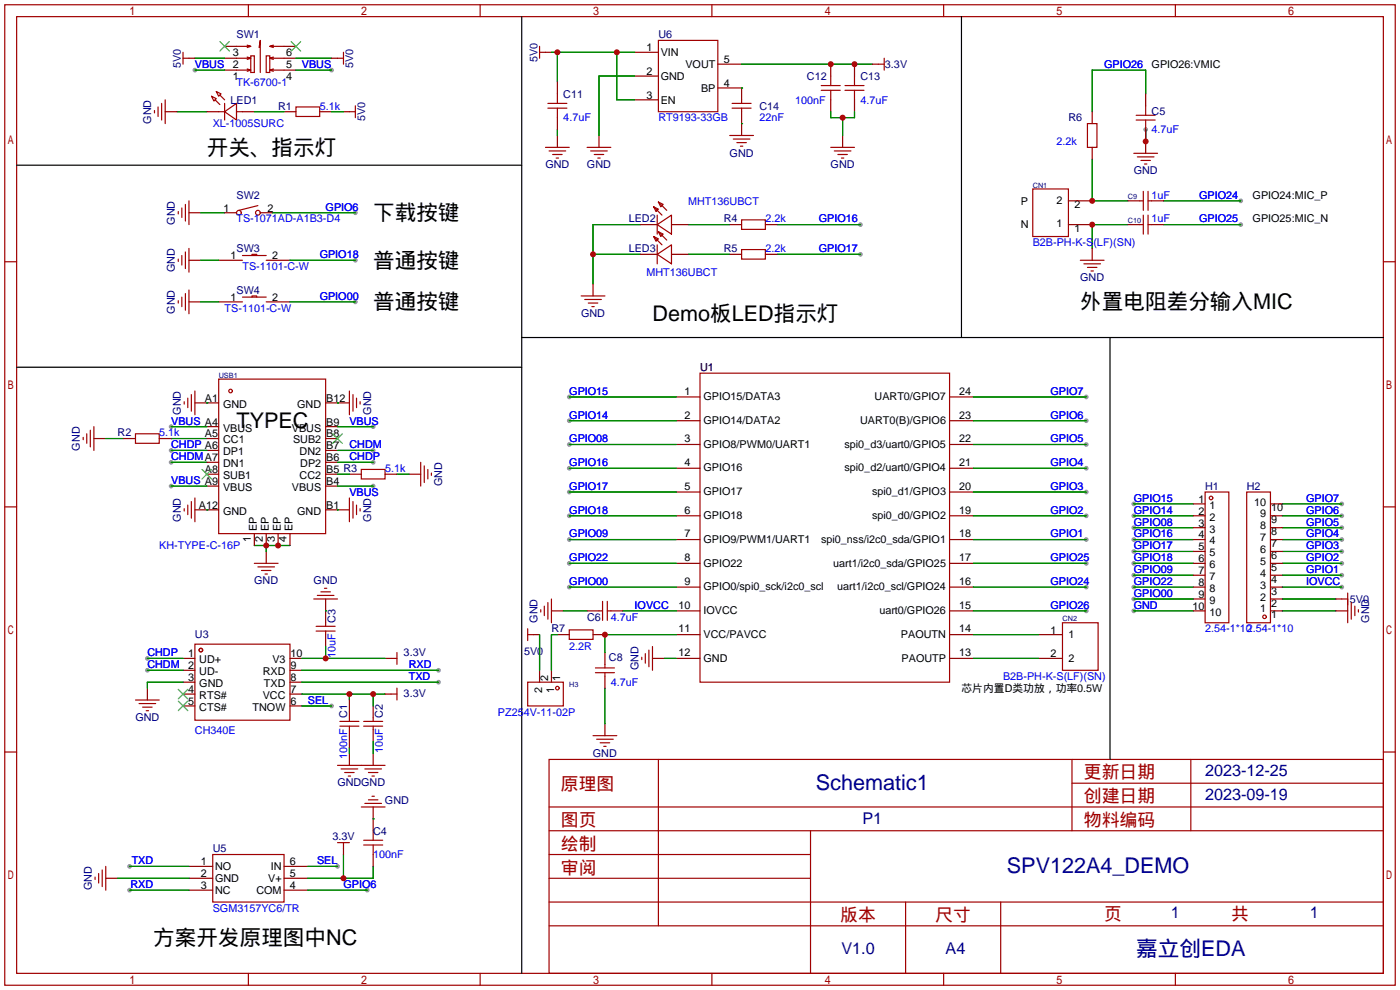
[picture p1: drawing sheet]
<svg xmlns="http://www.w3.org/2000/svg" width="299mm" height="212mm" viewBox="0 0 299 212" stroke-linecap="round" stroke-linejoin="round" font-family="sans-serif">
<g fill="#999">
<circle cx="232.2" cy="130.6" r=".51"/>
<circle cx="232.2" cy="125.5" r=".51"/>
<circle cx="232.2" cy="120.4" r=".51"/>
<circle cx="232.2" cy="89.9" r=".51"/>
<circle cx="121.7" cy="84.8" r=".51"/>
<circle cx="121.7" cy="89.9" r=".51"/>
<circle cx="121.7" cy="95" r=".51"/>
<circle cx="121.7" cy="100.1" r=".51"/>
<circle cx="121.7" cy="105.2" r=".51"/>
<circle cx="121.7" cy="110.2" r=".51"/>
<circle cx="121.7" cy="115.3" r=".51"/>
<circle cx="121.7" cy="120.4" r=".51"/>
<circle cx="121.7" cy="125.5" r=".51"/>
<circle cx="232.2" cy="84.8" r=".51"/>
<circle cx="232.2" cy="95" r=".51"/>
<circle cx="232.2" cy="100.1" r=".51"/>
<circle cx="232.2" cy="105.2" r=".51"/>
<circle cx="232.2" cy="110.2" r=".51"/>
<circle cx="232.2" cy="115.3" r=".51"/>
<circle cx="36.6" cy="98.8" r=".51"/>
<circle cx="31.5" cy="140.7" r=".51"/>
<circle cx="31.5" cy="143.3" r=".51"/>
<circle cx="93.7" cy="143.3" r=".51"/>
<circle cx="93.7" cy="145.8" r=".51"/>
<circle cx="75.9" cy="45.5" r=".51"/>
<circle cx="75.9" cy="55.6" r=".51"/>
<circle cx="75.9" cy="64.5" r=".51"/>
<circle cx="70.9" cy="150.9" r=".51"/>
<circle cx="41.7" cy="15" r=".51"/>
<circle cx="70.9" cy="15" r=".51"/>
<circle cx="183.9" cy="48" r=".51"/>
<circle cx="183.9" cy="54.4" r=".51"/>
<circle cx="265.2" cy="48" r=".51"/>
<circle cx="244.9" cy="27.7" r=".51"/>
<circle cx="265.2" cy="42.9" r=".51"/>
<circle cx="242.3" cy="107.7" r=".51"/>
<circle cx="242.3" cy="110.2" r=".51"/>
<circle cx="242.3" cy="112.8" r=".51"/>
<circle cx="242.3" cy="115.3" r=".51"/>
<circle cx="242.3" cy="117.9" r=".51"/>
<circle cx="242.3" cy="120.4" r=".51"/>
<circle cx="242.3" cy="125.5" r=".51"/>
<circle cx="242.3" cy="122.9" r=".51"/>
<circle cx="242.3" cy="128" r=".51"/>
<circle cx="242.3" cy="130.6" r=".51"/>
<circle cx="286.8" cy="107.7" r=".51"/>
<circle cx="286.8" cy="110.2" r=".51"/>
<circle cx="286.8" cy="112.8" r=".51"/>
<circle cx="286.8" cy="115.3" r=".51"/>
<circle cx="286.8" cy="117.9" r=".51"/>
<circle cx="286.8" cy="120.4" r=".51"/>
<circle cx="286.8" cy="122.9" r=".51"/>
<circle cx="286.8" cy="125.5" r=".51"/>
<circle cx="27.7" cy="185.2" r=".51"/>
<circle cx="27.7" cy="190.2" r=".51"/>
<circle cx="72.1" cy="185.2" r=".51"/>
<circle cx="78.5" cy="190.2" r=".51"/>
<circle cx="36.6" cy="91.2" r=".51"/>
<circle cx="36.6" cy="96.3" r=".51"/>
<circle cx="36.6" cy="103.9" r=".51"/>
<circle cx="79.8" cy="91.2" r=".51"/>
<circle cx="79.8" cy="96.3" r=".51"/>
<circle cx="79.8" cy="103.9" r=".51"/>
<circle cx="79.8" cy="98.8" r=".51"/>
</g>
<g fill="none" stroke="#a10000" stroke-width=".25">
<path d="M1 1h297.2v209.6h-297.2zM3.6 3.6h292.1v204.4h-292.1zM39.1 12.4h1.3M39.1 11.2v2.5M46.2 19.6l1 .5-.5 .5zM52.8 14.7l.8 .3h-3.1M52.8 12.2l.8 .2h-3.1M52.8 9.7l.8 .2h-3.1M53.1 1v2.6M53.6 11.9h.8v3.6h-.8zM53.6 15l-.8 .2M53.6 12.4l-.8 .3"/>
<path d="M53.6 9.9l-.8 .3M55.4 10.2l.2-1.6v6.9M56.9 11.9h.8v3.6h-.8zM57.7 15l.7 .2M57.7 12.4l.7 .3M57.7 9.9l.7 .3M58.4 14.7l-.7 .3h3M58.4 12.2l-.7 .2h3M58.4 9.7l-.7 .2h3M72.1 12.4h1.3M73.4 11.2v2.5M102.6 1v2.6"/>
<path d="M115.3 9.9v2.5M115.3 11.2h1.3M140.7 8.6h12.7v15.3h-12.7zM152.1 1v2.6M175.5 19.3h4.1M175.5 18.3h4.1M177.5 16.3v2M177.5 19.3v2M180.6 19.3h4.1M180.6 18.3h4.1M182.6 16.3v2M182.6 19.3v2"/>
<path d="M187.7 13.7h1.3M189 12.4v2.6M201.7 1v2.6M251.2 1v2.6M33 23.6v.5M33.8 22.9v2M34.5 22.1v3.6M35.3 21.3v5.1M45.2 20.6l1 .5-.5 .5zM46 21.3l1 1.1M46.7 23.9h1.3M47 20.3l1 1"/>
<path d="M48 23.9l2.5-1.8v3.6zM48 22.1v3.6M50.5 23.9h1.3M63.2 22.9h5.1v2h-5.1zM74.7 23.9h1.2M75.9 22.6v2.5M116.6 31.5h5.1M117.1 23.1h4.1M117.1 22.1h4.1M117.3 32.3h3.6M118.1 33h2M118.9 33.8h.5"/>
<path d="M119.1 20.1v2M119.1 23.1v2M125.5 31.5h5.1M126.2 32.3h3.6M127 33h2M127.8 33.8h.5M156 29h5M156.5 23.1h4M156.5 22.1h4M156.7 29.7h3.6M157.5 30.5h2M158.2 31.2h.5"/>
<path d="M158.5 21.3v.8M158.5 23.1v.8M177.5 31.5h5.1M178.3 32.3h3.6M179.1 33h2M179.8 33.8h.5M232.4 26.4h2v5.1h-2zM242.3 32.8h5.1M242.8 25.7h4.1M242.8 24.6h4.1M243.1 33.5h3.5M243.8 34.3h2.1"/>
<path d="M244.6 35.1h.5M244.9 22.6v2M244.9 25.7v2M1 55.9h2.6M38.1 45.2v.5M38.1 55.4v.5M38.9 44.4v2.1M38.9 54.6v2M39.6 43.7v3.5M39.6 53.8v3.6M40.4 42.9v5.1M40.4 53.1v5.1"/>
<path d="M51.8 54.6h5.1M53.8 54.6v-.2h1.1v.2M55.1 43.9l-4 1.1M139.7 44.2l1 .5-.5 .5zM139.7 50.5l1 .6-.5 .5zM139.7 44.2l1.8 1.8M139.7 50.5l1.8 1.8M140.5 48l3-2v4zM140.5 54.4l3-2.1v4.1zM140.5 46v4M140.5 52.3v4.1M140.7 43.2l1 .5-.5 .5z"/>
<path d="M140.7 49.5l1 .5-.5 .5zM140.7 43.2l1.8 1.8M140.7 49.5l1.8 1.8M158.5 47h5.1v2h-5.1zM158.5 53.3h5.1v2.1h-5.1zM220.7 40.4h7.6v10.1h-7.6zM230.9 55.6h5.1M231.6 56.4h3.6M232.4 57.2h2M233.2 57.9h.5M243.6 48h.7M243.6 42.9h.7"/>
<path d="M244.3 40.9v4.1M244.3 46v4M245.4 40.9v4.1M245.4 46v4M245.4 48h.7M245.4 42.9h.7M295.7 55.9h2.5M38.1 64.3v.5M38.9 63.5v2M39.6 62.7v3.6M40.4 62v5.1M51.8 63.5h5.1"/>
<path d="M53.8 63.5v-.3h1.1v.3M124.2 63.2h5.1M125 64h3.5M125.7 64.8h2.1M126.5 65.5h.5M149.6 79.8h53.3v66h-53.3zM17.8 93.5v.5M18.5 92.7v2M19.3 91.9v3.6M20.1 91.2v5.1M29 92.7h5v2h-5zM39.4 85.9v.5"/>
<path d="M40.1 85.1v2M40.9 84.3v3.6M41.7 83.6v5M46.7 81h22.9v33h-22.9zM74.7 83.6v5M75.4 84.3v3.6M76.2 85.1v2M77 85.9v.5M89.9 98.8v5.1M90.7 99.6v3.5M1 108.3h2.6M39.4 108.7v.5"/>
<path d="M40.1 107.9v2.1M40.9 107.2v3.5M41.7 106.4v5.1M74.7 106.4v5.1M75.4 107.2v3.5M76.2 107.9v2.1M77 108.7v.5M77.2 100.3h5.1v2.1h-5.1zM91.4 100.3v2.1M92.2 101.1v.5M257.6 105.2h5v27.9h-5zM266.4 105.2h5.1v27.9h-5.1z"/>
<path d="M295.7 108.3h2.5M41.7 137.7h20.3v16.2h-20.3zM54.4 120.4h5M55.1 121.2h3.6M55.9 121.9h2M56.6 122.7h.5M67.1 128h5M67.6 133.9h4M67.6 134.9h4M67.8 127.3h3.6M68.6 126.5h2M69.3 125.7h.5"/>
<path d="M69.6 133.1v.8M69.6 134.9v.7M84.8 139.4v2.6M112.8 134.4v2.5M112.8 135.6h1.2M115.6 130.3v.5M116.3 129.5v2.1M117.1 128.8v3.5M117.9 128v5.1M121.7 134.6h5v2.1h-5zM128 130.6h.8M128.8 128.5v4.1"/>
<path d="M129.8 128.5v4.1M129.8 130.6h.8M137.9 139.7v2M138.7 138.9v3.6M139.4 138.2v5.1M227.1 133.1h7.6v10.2h-7.6zM286.8 128h1.2M288 126.7v6.4M288.8 128.8v3.5M289.6 129.5v2.1M290.3 130.3v.5M29 149.6h5"/>
<path d="M29.7 150.4h3.6M30.5 151.1h2M31.2 151.9h.5M72.6 155.2h4.1M72.6 154.2h4.1M74.7 152.1v2.1M74.7 155.2v2M77.7 155.2h4.1M77.7 154.2h4.1M79.8 153.4v.8M79.8 155.2v.8M83.6 148.3h1.2"/>
<path d="M83.6 140.7h1.2M84.8 147.1v2.5M112.8 145.8h7.6v5.1h-7.6zM126.7 157.2h5.1M127.3 142.7h4M127.3 143.8h4M127.5 158h3.6M128.3 158.8h2M129 159.5h.5M129.3 142v.7M129.3 143.8v.7M137.2 140.5v.5"/>
<path d="M1 160.7h2.6M72.1 163.6h10.2M72.9 164.3h3.6M73.7 165.1h2M74.4 165.9h.5M77.2 172.5h5.1M77.7 179.6h4.1M78 164.3h3.5M78 171.7h3.5M78.7 165.1h2.1M78.7 170.9h2.1M79.5 165.9h.5"/>
<path d="M79.5 170.2h.5M79.8 177.5v2.1M117.3 162.3h178.4v45.7h-178.4zM117.3 177.5h178.4M117.3 172.5h178.4M140.7 162.3v35.6M173.2 177.5v30.5M229.1 162.3v15.2M229.1 167.4h66.6M254.5 162.3v15.2M295.7 160.7h2.5M20.3 187.5v.5"/>
<path d="M21.1 186.7v2M21.8 185.9v3.6M22.6 185.2v5M45.5 182.6h15.2v10.2h-15.2zM72.1 180.1h2.6M73.4 180.1v1.3M77.7 180.6h4.1M79.8 180.6v2M117.3 182.6h55.9M117.3 197.9h178.4M117.3 192.8h178.4M117.3 187.7h55.9"/>
<path d="M193.5 192.8v15.2M213.9 192.8v15.2M53.1 208v2.6M102.6 208v2.6M152.1 208v2.6M201.7 208v2.6M251.2 208v2.6"/>
<circle cx="51.1" cy="45.5" r=".51"/>
<circle cx="55.1" cy="45.5" r=".51"/>
<circle cx="49.3" cy="83.6" r=".38"/>
<circle cx="258.8" cy="106.4" r=".38"/>
<circle cx="42.9" cy="138.9" r=".38"/>
<circle cx="270.3" cy="131.8" r=".38"/>
<circle cx="119.1" cy="147.1" r=".38"/>
</g>
<g fill="none" stroke="#870000" stroke-width=".25">
<path d="M40.4 12.4h1.3M48 15h2.5M48 12.4h2.5M48 9.9h2.5M60.7 15h2.5M60.7 12.4h2.5M60.7 9.9h2.5M70.9 12.4h1.2M116.6 11.2h1.3M119.1 17.5v2.6M135.6 11.2h5.1M135.6 16.3h5.1"/>
<path d="M153.4 18.8h5.1v2.5M153.4 13.7h5.1M177.5 13.7v2.6M182.6 13.7v2.6M186.4 13.7h1.3M35.3 23.9h2.5M44.2 23.9h2.5M51.8 23.9h2.6M60.7 23.9h2.5M68.3 23.9h2.6M73.4 23.9h1.3M119.1 25.1v2.6"/>
<path d="M119.1 29v2.5M128 29v2.5M135.6 21.3h5.1M158.5 23.9v5.1M177.5 21.3v2.6M180.1 29v2.5M182.6 21.3v2.6M233.4 23.9v2.5M233.4 31.5v2.5M244.9 20.1v2.5M244.9 27.7v5.1M40.4 45.5h2.5"/>
<path d="M40.4 55.6h2.5M46.7 55.6h5.1M48 45.5h2.5M55.6 45.5h2.6M56.9 55.6h5.1M136.9 48h3.6M136.9 54.4h3.6M143.5 48h3.6M143.5 54.4h3.6M156 48h2.5M156 54.4h2.5M163.6 48h2.5"/>
<path d="M163.6 54.4h2.5M228.3 48h5.1M228.3 42.9h5.1M233.4 53.1v2.5M241 48h2.6M241 42.9h2.6M246.1 48h2.6M246.1 42.9h2.6M40.4 64.5h2.5M46.7 64.5h5.1M56.9 64.5h5.1M126.7 60.7v2.5"/>
<path d="M20.1 93.7h2.5M26.4 93.7h2.6M34 93.7h2.6M41.7 86.1h5M44.2 93.7h2.5M44.2 98.8h2.5M44.2 96.3h2.5M44.2 91.2h2.5M69.6 86.1h5.1M69.6 93.7h2.5M69.6 98.8h2.5M69.6 96.3h2.5"/>
<path d="M69.6 91.2h2.5M144.5 84.8h5.1M144.5 89.9h5.1M144.5 95h5.1M202.9 84.8h5.1M202.9 89.9h5.1M202.9 95h5.1M41.7 109h5M44.2 103.9h2.5M44.2 101.3h2.5M54.4 114v2.6M56.9 114v2.6"/>
<path d="M56.9 117.9v2.5M59.4 114v2.6M62 114v2.6M69.6 109h5.1M69.6 103.9h2.5M69.6 101.3h2.5M74.7 101.3h2.5M82.3 101.3h2.5M87.4 101.3h2.5M144.5 100.1h5.1M144.5 105.2h5.1M144.5 110.2h5.1"/>
<path d="M144.5 115.3h5.1M202.9 100.1h5.1M202.9 105.2h5.1M202.9 110.2h5.1M202.9 115.3h5.1M255 110.2h2.6M255 115.3h2.6M255 107.7h2.6M255 112.8h2.6M255 117.9h2.6M271.5 110.2h2.6M271.5 115.3h2.6"/>
<path d="M271.5 107.7h2.6M271.5 112.8h2.6M271.5 117.9h2.6M69.6 128v5.1M69.6 135.6v2.6M114 135.6h1.3M117.9 130.6h2.5M119.1 135.6h2.6M125.5 130.6h2.5M126.7 135.6h2.6M129.3 139.4v2.6M130.6 130.6h2.5"/>
<path d="M144.5 120.4h5.1M144.5 125.5h5.1M144.5 130.6h5.1M144.5 135.6h5.1M202.9 120.4h5.1M202.9 125.5h5.1M202.9 130.6h5.1M202.9 135.6h5.1M222 135.6h5.1M255 120.4h2.6M255 125.5h2.6M255 130.6h2.6"/>
<path d="M255 122.9h2.6M255 128h2.6M271.5 120.4h2.6M271.5 125.5h2.6M271.5 130.6h2.6M271.5 122.9h2.6M271.5 128h2.6M285.5 130.6h2.5M285.5 128h1.3M31.5 147.1v2.5M39.1 140.7h2.6M39.1 143.3h2.6"/>
<path d="M39.1 145.8h2.6M39.1 148.3h2.6M39.1 150.9h2.6M62 140.7h2.5M62 143.3h2.5M62 145.8h2.5M62 148.3h2.5M62 150.9h2.5M74.7 149.6v2.5M74.7 157.2v2.6M79.8 150.9v2.5M79.8 156v2.5"/>
<path d="M82.3 140.7h1.3M82.3 148.3h1.3M115.3 143.3v2.5M117.9 143.3v2.5M129.3 144.5v2.6M129.3 154.7v2.5M139.4 140.7h2.6M144.5 140.7h5.1M202.9 140.7h5.1M222 140.7h5.1M74.7 161v2.6M79.8 161v2.6"/>
<path d="M79.8 172.5v5M22.6 187.7h2.5M40.4 185.2h5.1M40.4 187.7h5.1M40.4 190.2h5.1M60.7 185.2h5.1M60.7 187.7h5.1M60.7 190.2h5.1M73.4 181.4v1.2M79.8 182.6v2.6"/>
</g>
<g fill="none" stroke="#008700" stroke-width=".25">
<path d="M41.7 12.4h6.3M41.7 15h6.3M63.2 12.4h7.7M63.2 15h7.7M117.9 11.2h17.7M119.1 11.2v6.3M131.8 11.2v10.1h3.8M135.6 16.3h-7.6v12.7M158.5 18.8h.1M158.5 13.7h27.9M37.8 23.9h6.4M54.4 23.9h6.3"/>
<path d="M70.9 23.9h2.5M119.1 27.7v1.3M158.5 26.4h.1M177.5 23.9v1.2h5.1v-1.2M180.1 25.1v3.9M233.4 34v8.9h7.6M244.9 20.1v-5.1h-11.5v8.9M244.9 27.7v2.5M42.9 45.5h5.1M42.9 55.6h3.8M58.2 45.5h17.7M62 55.6h13.9"/>
<path d="M126.7 54.4h10.2M136.9 48h-10.2v12.7M147.1 48h8.9M147.1 54.4h8.9M166.1 48h17.8M166.1 54.4h17.8M241 48h-7.6v5.1M248.7 48h16.5M248.7 42.9h16.5M42.9 64.5h3.8M62 64.5h13.9M22.6 93.7h3.8"/>
<path d="M36.6 93.7h7.6M36.6 98.8h7.6M36.6 91.2h7.6M36.6 96.3h7.6M44.2 86.1h.1M72.1 86.1h.1M72.1 98.8h7.7M72.1 91.2h7.7M72.1 96.3h7.7M121.7 89.9h22.8M121.7 84.8h22.8M121.7 95h22.8"/>
<path d="M208 89.9h24.2M208 84.8h24.2M208 95h24.2M36.6 103.9h7.6M44.2 109h.1M54.4 116.6h7.6M56.9 116.6v1.3M72.1 109h.1M72.1 103.9h7.7M72.1 101.3h2.6M84.8 101.3h2.6M121.7 100.1h22.8"/>
<path d="M121.7 105.2h22.8M121.7 110.2h22.8M121.7 115.3h22.8M208 100.1h24.2M208 105.2h24.2M208 110.2h24.2M208 115.3h24.2M242.3 110.2h12.7M242.3 115.3h12.7M242.3 107.7h12.7M242.3 112.8h12.7M242.3 117.9h12.7"/>
<path d="M274.1 110.2h12.7M274.1 115.3h12.7M274.1 107.7h12.7M274.1 112.8h12.7M274.1 117.9h12.7M69.6 130.6h.1M69.6 138.2v2.5M115.3 135.6v7.7M119.1 135.6h-1.2v7.7M120.4 130.6h5.1M121.7 125.5h22.8M121.7 120.4h22.8"/>
<path d="M133.1 130.6h11.4M144.5 135.6h-15.2v3.8M208 130.6h24.2M208 125.5h24.2M208 120.4h24.2M208 135.6h14M242.3 130.6h12.7M242.3 125.5h12.7M242.3 120.4h12.7M242.3 122.9h12.7M242.3 128h12.7M274.1 130.6h11.4"/>
<path d="M274.1 125.5h12.7M274.1 120.4h12.7M274.1 122.9h12.7M274.1 128h11.4M31.5 140.7h7.6M31.5 143.3h7.6M39.1 145.8h-7.6v1.3M64.5 140.7h17.8M64.5 143.3h29.2M64.5 145.8h29.2M64.5 148.3h17.8M64.5 150.9h6.4"/>
<path d="M74.7 148.3v1.3M74.7 159.8v1.2M79.8 148.3v2.6M79.8 158.5v2.5M129.3 147.1v7.6M142 140.7h2.5M208 140.7h14M79.8 175h.1M25.1 187.7h15.3M27.7 185.2h12.7M27.7 190.2h12.7M65.8 185.2h6.3"/>
<path d="M65.8 190.2h12.7M73.4 182.6v5.1M79.8 185.2v2.5h-14"/>
</g>
<path d="M47 8.9l2 2M49 8.9l-2 2M62.2 8.9l2.1 2M64.3 8.9l-2.1 2M71.1 92.7l2.1 2M73.2 92.7l-2.1 2M43.2 100.3l2 2.1M45.2 100.3l-2 2.1M38.1 147.3l2 2.1M38.1 149.9l2 2M40.1 147.3l-2 2.1M40.1 149.9l-2 2" fill="none" stroke="#3c3" stroke-width=".25"/>
<path d="M111.5 3.6v31.7M205.5 3.6v68.5M3.6 35.3h107.9v43.2M3.6 78.5h107.9v129.5M111.5 72.1h184.2M237.2 72.1v90.2" fill="none" stroke="#000" stroke-width=".25"/>
<g fill="#c00">
<circle cx="56.9" cy="116.6" r=".63"/>
<circle cx="59.4" cy="116.6" r=".63"/>
<circle cx="79.8" cy="148.3" r=".63"/>
<circle cx="74.7" cy="148.3" r=".63"/>
<circle cx="69.6" cy="140.7" r=".63"/>
<circle cx="126.7" cy="54.4" r=".63"/>
<circle cx="233.4" cy="42.9" r=".63"/>
<circle cx="244.9" cy="30.2" r=".63"/>
<circle cx="233.4" cy="48" r=".63"/>
<circle cx="73.4" cy="187.7" r=".63"/>
<circle cx="119.1" cy="11.2" r=".63"/>
<circle cx="131.8" cy="11.2" r=".63"/>
<circle cx="182.6" cy="13.7" r=".63"/>
<circle cx="177.5" cy="13.7" r=".63"/>
<circle cx="180.1" cy="25.1" r=".63"/>
<circle cx="129.3" cy="135.6" r=".63"/>
</g>
<g font-size="4.6">
<text x="44.2" y="33.1">开关、指示灯</text>
<text x="79.8" y="47.1">下载按键</text>
<text x="79.8" y="57.2">普通按键</text>
<text x="79.8" y="66.1">普通按键</text>
<text x="139.4" y="68.7">Demo板LED指示灯</text>
<text x="230.9" y="66.1">外置电阻差分输入MIC</text>
<text x="50.5" y="91.5">TYPEC</text>
<text x="32.8" y="202">方案开发原理图中NC</text>
</g>
<g font-size="4.6" fill="#000080">
<text x="174.4" y="168.8">Schematic1</text>
<text x="215.2" y="186.6">SPV122A4_DEMO</text>
<text x="242.8" y="204.3">嘉立创EDA</text>
</g>
<g font-size="3.8" fill="#a00000">
<text x="231.6" y="166.4">更新日期</text>
<text x="119.9" y="168.9">原理图</text>
<text x="231.6" y="171.5">创建日期</text>
<text x="119.9" y="176.5">图页</text>
<text x="231.6" y="176.5">物料编码</text>
<text x="119.9" y="181.6">绘制</text>
<text x="119.9" y="186.7">审阅</text>
<text x="179.6" y="196.9">版本</text>
<text x="199.9" y="196.9">尺寸</text>
<text x="236" y="196.6">页</text>
<text x="263.1" y="196.6">共</text>
</g>
<g font-size="3.5" fill="#000080">
<text x="257.6" y="165.9">2023-12-25</text>
<text x="257.6" y="171">2023-09-19</text>
<text x="184.3" y="176">P1</text>
<text x="250.2" y="196.1">1</text>
<text x="280" y="196.1">1</text>
<text x="179.8" y="204">V1.0</text>
<text x="202.1" y="204">A4</text>
</g>
<g font-size="2.3" fill="#000080">
<text x="50.5" y="8.2">SW1</text>
<text x="140.7" y="8.2">U6</text>
<text x="38.7" y="14.5" transform="rotate(-90 38.7 14.5)">5V0</text>
<text x="75.5" y="14.5" transform="rotate(-90 75.5 14.5)">5V0</text>
<text x="114.9" y="13.2" transform="rotate(-90 114.9 13.2)">5V0</text>
<text x="172.5" y="17.1">C12</text>
<text x="183.9" y="17.1">C13</text>
<text x="189.1" y="14.5">3.3V</text>
<text x="49.3" y="22.1">LED1</text>
<text x="59.4" y="23.4">R1</text>
<text x="120.4" y="20.9">C11</text>
<text x="162.3" y="23.4">C14</text>
<text x="32.3" y="26.4" transform="rotate(-90 32.3 26.4)">GND</text>
<text x="78" y="25.9" transform="rotate(-90 78 25.9)">5V0</text>
<text x="228.3" y="26">R6</text>
<text x="246.1" y="24.7">C5</text>
<text x="116.6" y="36">GND</text>
<text x="125.5" y="36">GND</text>
<text x="155.9" y="33.5">GND</text>
<text x="177.5" y="36">GND</text>
<text x="242.3" y="37.3">GND</text>
<text x="50.5" y="42.5">SW2</text>
<text x="134.4" y="47.5">LED2</text>
<text x="154.7" y="47.5">R4</text>
<text x="37.4" y="48" transform="rotate(-90 37.4 48)">GND</text>
<text x="50.5" y="53.9">SW3</text>
<text x="134.4" y="53.9">LED3</text>
<text x="154.7" y="53.9">R5</text>
<text x="37.4" y="58.2" transform="rotate(-90 37.4 58.2)">GND</text>
<text x="50.5" y="62.8">SW4</text>
<text x="230.9" y="60.1">GND</text>
<text x="37.4" y="67.1" transform="rotate(-90 37.4 67.1)">GND</text>
<text x="124.2" y="67.7">GND</text>
<text x="38.7" y="88.7" transform="rotate(-90 38.7 88.7)">GND</text>
<text x="79.3" y="88.7" transform="rotate(-90 79.3 88.7)">GND</text>
<text x="25.1" y="93.3">R2</text>
<text x="17.1" y="96.3" transform="rotate(-90 17.1 96.3)">GND</text>
<text x="94.5" y="103.9" transform="rotate(-90 94.5 103.9)">GND</text>
<text x="257.6" y="104.7">H1</text>
<text x="266.4" y="104.7">H2</text>
<text x="38.7" y="111.5" transform="rotate(-90 38.7 111.5)">GND</text>
<text x="79.3" y="111.5" transform="rotate(-90 79.3 111.5)">GND</text>
<text x="54.3" y="124.9">GND</text>
<text x="67" y="124.9">GND</text>
<text x="288.5" y="128.8">5V0</text>
<text x="41.7" y="136.4">U3</text>
<text x="71.7" y="133.1" transform="rotate(-90 71.7 133.1)">C3</text>
<text x="114.9" y="133.1" transform="rotate(-90 114.9 133.1)">GND</text>
<text x="117.9" y="135.2">R7</text>
<text x="125.5" y="132.6">C6</text>
<text x="292.7" y="133.1" transform="rotate(-90 292.7 133.1)">GND</text>
<text x="86.3" y="140.1">3.3V</text>
<text x="112" y="140">5V0</text>
<text x="130.1" y="141.3">C8</text>
<text x="136.4" y="143.3" transform="rotate(-90 136.4 143.3)">GND</text>
<text x="86.3" y="149">3.3V</text>
<text x="28.9" y="154.1">GND</text>
<text x="74.2" y="153.4" transform="rotate(-90 74.2 153.4)">C1</text>
<text x="81.8" y="153.4" transform="rotate(-90 81.8 153.4)">C2</text>
<text x="126.7" y="161.7">GND</text>
<text x="72.1" y="168.1">GNDGND</text>
<text x="82.3" y="171.9">GND</text>
<text x="71" y="179.5">3.3V</text>
<text x="79.8" y="178.4">C4</text>
<text x="45.5" y="182.2">U5</text>
<text x="19.6" y="190.3" transform="rotate(-90 19.6 190.3)">GND</text>
</g>
<g font-size="2.3">
<text x="138.2" y="10.9">1</text>
<text x="141.2" y="12">VIN</text>
<text x="49.7" y="17.1">1</text>
<text x="49.7" y="14.5">2</text>
<text x="49.7" y="12">3</text>
<text x="61.2" y="17.1">4</text>
<text x="61.2" y="14.5">5</text>
<text x="61.2" y="12">6</text>
<text x="138.2" y="16">2</text>
<text x="141.2" y="17">GND</text>
<text x="146.5" y="14.5">VOUT</text>
<text x="154.7" y="13.5">5</text>
<text x="246.1" y="14.5">GPIO26:VMIC</text>
<text x="138.2" y="21.1">3</text>
<text x="141.2" y="22.1">EN</text>
<text x="149.8" y="19.6">BP</text>
<text x="154.7" y="18.6">4</text>
<text x="47.7" y="45.2">1</text>
<text x="57.1" y="45.2">2</text>
<text x="218.2" y="43.7">P</text>
<text x="225.8" y="43.5">2</text>
<text x="229.6" y="44.5">2</text>
<text x="267.7" y="42.5">GPIO24:MIC_P</text>
<text x="267.7" y="47.5">GPIO25:MIC_N</text>
<text x="218.2" y="48.8">N</text>
<text x="225.8" y="48.6">1</text>
<text x="229.6" y="49.6">1</text>
<text x="49.3" y="55.4">1</text>
<text x="58.2" y="55.4">2</text>
<text x="49.3" y="64.3">1</text>
<text x="58.2" y="64.3">2</text>
<text x="43.8" y="85.9">A1</text>
<text x="47.7" y="87.1">GND</text>
<text x="63.5" y="87.1">GND</text>
<text x="69.7" y="85.9">B12</text>
<text x="146.3" y="84.4">1</text>
<text x="146.3" y="89.5">2</text>
<text x="150.4" y="85.5">GPIO15/DATA3</text>
<text x="186.9" y="85.5">UART0/GPIO7</text>
<text x="205" y="89.5">23</text>
<text x="205" y="84.4">24</text>
<text x="43.8" y="93.5">A5</text>
<text x="47.7" y="94.8">CC1</text>
<text x="47.7" y="92.2">VBUS</text>
<text x="62.4" y="92.2">VBUS</text>
<text x="62.6" y="94.8">SUB2</text>
<text x="69.7" y="91">B9</text>
<text x="69.7" y="93.5">B8</text>
<text x="146.3" y="94.5">3</text>
<text x="150.4" y="90.6">GPIO14/DATA2</text>
<text x="150.4" y="95.7">GPIO8/PWM0/UART1</text>
<text x="180.5" y="95.7">spi0_d3/uart0/GPIO5</text>
<text x="183.8" y="90.6">UART0(B)/GPIO6</text>
<text x="205" y="94.5">22</text>
<text x="43.8" y="101.1">A8</text>
<text x="47.7" y="99.8">DN1</text>
<text x="47.7" y="97.3">DP1</text>
<text x="64" y="97.3">DN2</text>
<text x="64.2" y="99.8">DP2</text>
<text x="69.7" y="96">B7</text>
<text x="69.7" y="98.6">B6</text>
<text x="69.7" y="101.1">B5 R3</text>
<text x="146.3" y="99.6">4</text>
<text x="150.4" y="100.8">GPIO16</text>
<text x="180.5" y="100.8">spi0_d2/uart0/GPIO4</text>
<text x="205" y="99.6">21</text>
<text x="47.7" y="104.9">VBUS</text>
<text x="47.7" y="102.4">SUB1</text>
<text x="62.4" y="104.9">VBUS</text>
<text x="64" y="102.4">CC2</text>
<text x="69.7" y="103.7">B4</text>
<text x="146.3" y="104.7">5</text>
<text x="150.4" y="105.8">GPIO17</text>
<text x="186.4" y="105.8">spi0_d1/GPIO3</text>
<text x="205" y="104.7">20</text>
<text x="256.1" y="107.5">1</text>
<text x="42.5" y="108.7">A12</text>
<text x="47.7" y="110">GND</text>
<text x="54.9" y="113.6" transform="rotate(-90 54.9 113.6)">EP</text>
<text x="57.4" y="113.6" transform="rotate(-90 57.4 113.6)">EP</text>
<text x="60" y="113.6" transform="rotate(-90 60 113.6)">EP</text>
<text x="62.5" y="113.6" transform="rotate(-90 62.5 113.6)">EP</text>
<text x="63.5" y="110">GND</text>
<text x="69.7" y="108.7">B1</text>
<text x="146.3" y="109.8">6</text>
<text x="150.4" y="110.9">GPIO18</text>
<text x="186.4" y="110.9">spi0_d0/GPIO2</text>
<text x="205" y="109.8">19</text>
<text x="256.1" y="110">2</text>
<text x="256.1" y="112.5">3</text>
<text x="258.5" y="108.7">1</text>
<text x="258.5" y="111.3">2</text>
<text x="258.5" y="113.8">3</text>
<text x="268" y="108">10</text>
<text x="269.3" y="113.1">8</text>
<text x="269.3" y="110.6">9</text>
<text x="271.7" y="111.9">9</text>
<text x="271.7" y="109.3">10</text>
<text x="53.6" y="115.9" transform="rotate(-90 53.6 115.9)">1</text>
<text x="56.2" y="115.9" transform="rotate(-90 56.2 115.9)">2</text>
<text x="58.7" y="115.9" transform="rotate(-90 58.7 115.9)">3</text>
<text x="61.3" y="115.9" transform="rotate(-90 61.3 115.9)">4</text>
<text x="146.3" y="114.9">7</text>
<text x="146.3" y="119.9">8</text>
<text x="150.4" y="116">GPIO9/PWM1/UART1</text>
<text x="175.5" y="116">spi0_nss/i2c0_sda/GPIO1</text>
<text x="205" y="119.9">17</text>
<text x="205" y="114.9">18</text>
<text x="256.1" y="115.1">4</text>
<text x="256.1" y="117.6">5</text>
<text x="258.5" y="116.4">4</text>
<text x="258.5" y="118.9">5</text>
<text x="269.3" y="118.2">6</text>
<text x="269.3" y="115.7">7</text>
<text x="271.7" y="119.5">6</text>
<text x="271.7" y="116.9">7</text>
<text x="271.7" y="114.4">8</text>
<text x="146.3" y="125">9</text>
<text x="150.4" y="121.1">GPIO22</text>
<text x="178.1" y="121.1">uart1/i2c0_sda/GPIO25</text>
<text x="205" y="125">16</text>
<text x="256.1" y="120.2">6</text>
<text x="256.1" y="122.7">7</text>
<text x="256.1" y="125.2">8</text>
<text x="258.5" y="121.4">6</text>
<text x="258.5" y="124">7</text>
<text x="269.3" y="125.8">3</text>
<text x="269.3" y="123.3">4</text>
<text x="269.3" y="120.7">5</text>
<text x="271.7" y="124.6">4</text>
<text x="271.7" y="122">5</text>
<text x="145" y="130.1">10</text>
<text x="150.4" y="126.2">GPIO0/spi0_sck/i2c0_scl</text>
<text x="150.4" y="131.2">IOVCC</text>
<text x="179" y="126.2">uart1/i2c0_scl/GPIO24</text>
<text x="187.9" y="131.2">uart0/GPIO26</text>
<text x="205" y="130.1">15</text>
<text x="254.9" y="130.3">10</text>
<text x="256.1" y="127.8">9</text>
<text x="258.5" y="126.5">8</text>
<text x="258.5" y="129.1">9</text>
<text x="258.5" y="131.6">10</text>
<text x="269.3" y="130.9">1</text>
<text x="269.3" y="128.4">2</text>
<text x="271.7" y="129.6">2</text>
<text x="271.7" y="127.1">3</text>
<text x="145" y="135.2">11</text>
<text x="150.4" y="136.3">VCC/PAVCC</text>
<text x="192.6" y="136.3">PAOUTN</text>
<text x="205" y="135.2">14</text>
<text x="224.5" y="135.4">1</text>
<text x="228.3" y="136.4">1</text>
<text x="271.7" y="132.2">1</text>
<text x="40.2" y="140.5">1</text>
<text x="40.2" y="143">2</text>
<text x="42.6" y="141.8">UD+</text>
<text x="58.2" y="141.8">V3</text>
<text x="62.1" y="143">9</text>
<text x="62.1" y="140.5">10</text>
<text x="145" y="140.3">12</text>
<text x="150.4" y="141.4">GND</text>
<text x="192.7" y="141.4">PAOUTP</text>
<text x="205" y="140.3">13</text>
<text x="224.5" y="140.5">2</text>
<text x="228.3" y="141.5">2</text>
<text x="40.2" y="145.6">3</text>
<text x="40.2" y="148.1">4</text>
<text x="42.6" y="144.3">UD-</text>
<text x="42.6" y="146.8">GND</text>
<text x="42.6" y="149.4">RTS#</text>
<text x="56.2" y="149.4">VCC</text>
<text x="56.2" y="144.3">RXD</text>
<text x="56.4" y="146.8">TXD</text>
<text x="62.1" y="148.1">7</text>
<text x="62.1" y="145.6">8</text>
<text x="115.9" y="148" transform="rotate(-90 115.9 148)">2</text>
<text x="117.2" y="145.4" transform="rotate(-90 117.2 145.4)">2</text>
<text x="118.4" y="148" transform="rotate(-90 118.4 148)">1</text>
<text x="119.7" y="145.4" transform="rotate(-90 119.7 145.4)">1</text>
<text x="205.5" y="147.9">芯片内置D类功放，功率0.5W</text>
<text x="40.2" y="150.6">5</text>
<text x="42.6" y="151.9">CTS#</text>
<text x="54" y="151.9">TNOW</text>
<text x="62.1" y="150.6">6</text>
<text x="42.9" y="184.9">1</text>
<text x="46" y="186">NO</text>
<text x="57.9" y="186">IN</text>
<text x="62" y="184.9">6</text>
<text x="42.9" y="187.5">2</text>
<text x="42.9" y="190">3</text>
<text x="46" y="188.5">GND</text>
<text x="46" y="191">NC</text>
<text x="54.8" y="191">COM</text>
<text x="57.3" y="188.5">V+</text>
<text x="62" y="190">4</text>
<text x="62" y="187.5">5</text>
</g>
<g font-size="2.3" fill="#00f">
<text x="41.7" y="14.5">VBUS</text>
<text x="64.5" y="14.5">VBUS</text>
<text x="236" y="14.5">GPIO26</text>
<text x="50.5" y="18.3">TK-6700-1</text>
<text x="68.3" y="23.4">5.1k</text>
<text x="169.9" y="22.1">100nF</text>
<text x="183.9" y="22.1">4.7uF</text>
<text x="45.5" y="27.2">XL-1005SURC</text>
<text x="120.4" y="26">4.7uF</text>
<text x="140.7" y="26">RT9193-33GB</text>
<text x="162.3" y="26">22nF</text>
<text x="246.1" y="28.5">4.7uF</text>
<text x="225.8" y="31">2.2k</text>
<text x="50.5" y="47.5">TS-1071AD-A1B3-D4</text>
<text x="69.6" y="45">GPIO6</text>
<text x="147.1" y="43.7">MHT136UBCT</text>
<text x="163.6" y="47.5">2.2k</text>
<text x="175" y="47.5">GPIO16</text>
<text x="246.1" y="47.5">1uF</text>
<text x="246.1" y="42.5">1uF</text>
<text x="256.3" y="47.5">GPIO25</text>
<text x="256.3" y="42.5">GPIO24</text>
<text x="163.6" y="53.9">2.2k</text>
<text x="175" y="53.9">GPIO17</text>
<text x="220.7" y="52.6">B2B-PH-K-S(LF)(SN)</text>
<text x="51.8" y="57.7">TS-1101-C-W</text>
<text x="68.3" y="55.2">GPIO18</text>
<text x="138.2" y="59">MHT136UBCT</text>
<text x="68.3" y="64.1">GPIO00</text>
<text x="48" y="66.6">TS-1101-C-W</text>
<text x="121.7" y="84.4">GPIO15</text>
<text x="121.7" y="89.5">GPIO14</text>
<text x="224.5" y="89.5">GPIO6</text>
<text x="224.5" y="84.4">GPIO7</text>
<text x="34" y="93.3">5.1k</text>
<text x="36.6" y="90.7">VBUS A4</text>
<text x="36.6" y="95.8">CHDP A6</text>
<text x="74.7" y="90.7">VBUS</text>
<text x="74.7" y="95.8">CHDM</text>
<text x="121.7" y="94.5">GPIO08</text>
<text x="224.5" y="94.5">GPIO5</text>
<text x="36.6" y="98.3">CHDMA7</text>
<text x="74.7" y="98.3">CHDP</text>
<text x="82.3" y="100.9">5.1k</text>
<text x="121.7" y="99.6">GPIO16</text>
<text x="224.5" y="99.6">GPIO4</text>
<text x="36.6" y="103.4">VBUS A9</text>
<text x="74.7" y="106">VBUS</text>
<text x="121.7" y="104.7">GPIO17</text>
<text x="224.5" y="104.7">GPIO3</text>
<text x="242.3" y="107.2">GPIO15</text>
<text x="279.1" y="107.2">GPIO7</text>
<text x="121.7" y="109.8">GPIO18</text>
<text x="224.5" y="109.8">GPIO2</text>
<text x="242.3" y="109.8">GPIO14</text>
<text x="242.3" y="112.3">GPIO08</text>
<text x="279.1" y="109.8">GPIO6</text>
<text x="279.1" y="112.3">GPIO5</text>
<text x="34" y="117.4">KH-TYPE-C-16P</text>
<text x="121.7" y="114.9">GPIO09</text>
<text x="121.7" y="119.9">GPIO22</text>
<text x="224.5" y="119.9">GPIO25</text>
<text x="224.5" y="114.9">GPIO1</text>
<text x="242.3" y="114.9">GPIO16</text>
<text x="242.3" y="117.4">GPIO17</text>
<text x="242.3" y="119.9">GPIO18</text>
<text x="279.1" y="114.9">GPIO4</text>
<text x="279.1" y="117.4">GPIO3</text>
<text x="279.1" y="119.9">GPIO2</text>
<text x="121.7" y="125">GPIO00</text>
<text x="224.5" y="125">GPIO24</text>
<text x="242.3" y="125">GPIO22</text>
<text x="242.3" y="122.5">GPIO09</text>
<text x="279.1" y="122.5">GPIO1</text>
<text x="279.1" y="125">IOVCC</text>
<text x="135.6" y="130.1">IOVCC</text>
<text x="224.5" y="130.1">GPIO26</text>
<text x="242.3" y="127.6">GPIO00</text>
<text x="242.3" y="130.1">GND</text>
<text x="130.6" y="132.6">4.7uF</text>
<text x="257.6" y="135.2">2.54-1*10</text>
<text x="266.4" y="135.2">2.54-1*10</text>
<text x="31.5" y="140.3">CHDP</text>
<text x="31.5" y="142.8">CHDM</text>
<text x="71.7" y="140.7" transform="rotate(-90 71.7 140.7)">10uF</text>
<text x="87.4" y="142.8">RXD</text>
<text x="121.7" y="139">2.2R</text>
<text x="87.4" y="145.3">TXD</text>
<text x="130.6" y="146.6">4.7uF</text>
<text x="214.4" y="145.3">B2B-PH-K-S(LF)(SN)</text>
<text x="65.8" y="150.4">SEL</text>
<text x="106.4" y="153">PZ254V-11-02P</text>
<text x="41.7" y="156.8">CH340E</text>
<text x="81.8" y="161" transform="rotate(-90 81.8 161)">10uF</text>
<text x="74.2" y="162.3" transform="rotate(-90 74.2 162.3)">100nF</text>
<text x="28.1" y="184.7">TXD</text>
<text x="67.8" y="184.7">SEL</text>
<text x="79.8" y="183.4">100nF</text>
<text x="27.9" y="189.8">RXD</text>
<text x="73.4" y="189.8">GPIO6</text>
<text x="45.5" y="194.9">SGM3157YC6/TR</text>
</g>
<text font-size="2.3" fill="#a00000" x="149.6" y="79.3">U1</text>
<g font-size="1.6" fill="#000080">
<text x="220.7" y="40.1">CN1</text>
<text x="241" y="47.7">C10</text>
<text x="241" y="42.6">C9</text>
<text x="46.7" y="80.7">USB1</text>
<text x="227.1" y="132.8">CN2</text>
<text x="121.7" y="146.8">H3</text>
</g>
</svg>
